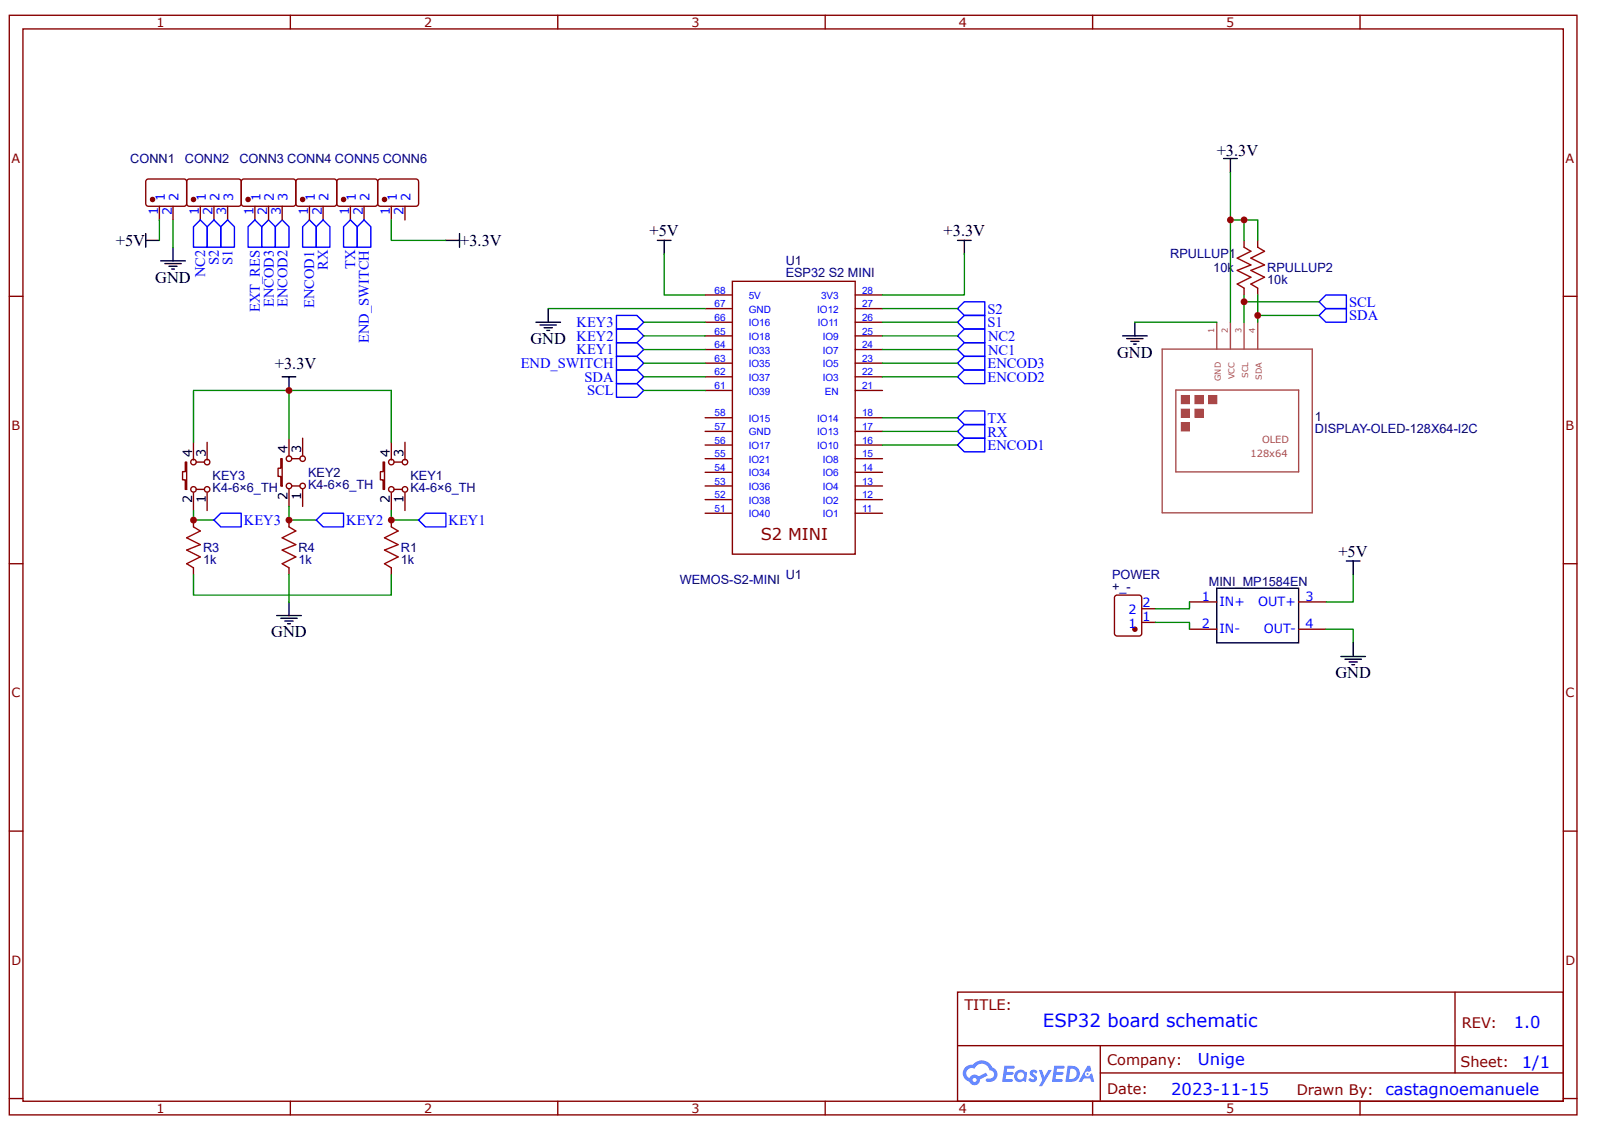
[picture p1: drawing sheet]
<svg xmlns="http://www.w3.org/2000/svg" width="297mm" height="210mm" viewBox="0 0 297 210" stroke-linecap="round" stroke-linejoin="round" font-family="sans-serif">
<g fill="none" stroke="#800" stroke-width=".25">
<path d="M1.7 2.8h290.7v203.9h-290.7zM4.3 5.4h285.5v198.8h-285.5zM53.8 2.8v2.6M103.4 2.8v2.6M153 2.8v2.6M202.6 2.8v2.6M252.1 2.8v2.6M1.7 54.9h2.6M289.8 54.9h2.6M1.7 104.5h2.6M289.8 104.5h2.6M1.7 154.1h2.6"/>
<path d="M289.8 154.1h2.6M177.5 184h112.3v20.2h-112.3zM177.6 193.9h112.1M204 198.9h85.7M204 193.9v10.1M269.8 184v14.9M1.7 203.7h2.6M53.8 204.2v2.5M103.4 204.2v2.5M153 204.2v2.5M202.6 204.2v2.5M252.1 204.2v2.5"/>
<path d="M289.8 203.7h2.6"/>
</g>
<g fill="#58f">
<path d="M191.1 198.5l.5-.2 .4 .1 .3 .3-.2 .4a.33 .33 0 0 0-.3-.3 .33 .33 0 0 0-.3 .1v.1a.89 .89 0 0 1 .6 1.4 1 1 0 0 1-1.5-.2l.4-.4 .5 .3 .2-.1v-.2a.88 .88 0 0 1-.6-1.3z"/>
<path d="M192.6 198.4h.6l.4 1.3 .8-1.3h.6l-1.8 3h-.6l.7-1.1z"/>
<path d="M186.2 197.6h.8a1.1 1.1 0 0 1 1.1 .1l-.1 .4h-1.3l-.1 .7h1.1l.2 .2-.2 .3h-1.1l-.2 .8h1.3v.4l-.2 .1h-1.7z"/>
<path d="M195.5 197.6h1.6l.2 .1v.4h-1.3l-.1 .7h1.1l.2 .2-.3 .3h-1.1l-.1 .8h1.2l.1 .2-.1 .2-1.9 .1z"/>
<path d="M201.6 197.6h.5l.2 .9-.4 .2a.49 .49 0 0 0-.7 .2 .49 .49 0 0 0 .3 .7 .49 .49 0 0 0 .6-.4l.4-.2 .4 1.6h-.6l-.2-.7h-1.2l-.3 .7h-.6z"/>
<path d="M197.9 197.6l-.4 3h1a1.51 1.51 0 0 0 1.7-1.5 1.51 1.51 0 0 0-1.8-1.5zM198.4 198.1a.99 .99 0 0 1 1.2 1.1 .99 .99 0 0 1-1.2 .9h-.2z"/>
<path d="M188.5 198.6a1.11 1.11 0 0 0-.3 1.6 1.11 1.11 0 0 0 1.6 .2l.4 .2 .2-1.7-.1-.1-.3-.1a1.01 1.01 0 0 0-1.5-.1zM188.5 199.5a.66 .66 0 0 1 1.3 0 .66 .66 0 0 1-1.3 0z"/>
<path d="M179 197.9a1.58 1.58 0 0 0 .7 2.6 1.01 1.01 0 0 0 1.2 .7 1.01 1.01 0 0 0 .8-1.1l1.4-.7-.3-.5-1.4 .7a1.02 1.02 0 0 0-1.7 .3 .99 .99 0 0 1-.4-1.4 .99 .99 0 0 1 1.4-.3 1.48 1.48 0 0 1 1.5-1 1.48 1.48 0 0 1 1.3 1.2 .82 .82 0 0 1 .8 1.1 .82 .82 0 0 1-1.2 .5 .31 .31 0 0 0-.3 .3 .31 .31 0 0 0 .2 .3 1.42 1.42 0 0 0 1.8-.9 1.42 1.42 0 0 0-.9-1.8 2.08 2.08 0 0 0-3.5-.5l-.9 .1zM180.3 200.2a.4 .4 0 0 1 .8 0 .4 .4 0 0 1-.8 0z"/>
<circle cx="201.6" cy="199.1" r=".19"/>
</g>
<path d="M135.8 52.2h22.8v50.6h-22.8z" fill="none" stroke="#840000" stroke-width=".25"/>
<g fill="none" stroke="#800" stroke-width=".25">
<path d="M34.8 33.3l.3-.1h9.1a.51 .51 0 0 1 .5 .5v4a.51 .51 0 0 1-.5 .5h-9.1a.51 .51 0 0 1-.5-.5v-4zM130.7 59.7h5.1M130.7 57.2h5.1M130.7 54.7h5.1M158.6 59.7h5M158.6 57.2h5M158.6 54.7h5M130.7 80h5.1M130.7 77.5h5.1M130.7 72.4h5.1M130.7 69.9h5.1M130.7 67.3h5.1"/>
<path d="M130.7 64.8h5.1M130.7 62.3h5.1M158.6 80h5M158.6 77.5h5M158.6 72.4h5M158.6 69.9h5M158.6 67.3h5M158.6 64.8h5M158.6 62.3h5M34.4 85.7h.2v5h-.2v-1.7h-.6v-1.6h.6zM35.9 82v3.3M35.9 91.4v3.3"/>
<path d="M35.9 96.4v1.3M36.4 85.7h1.5M36.4 90.7h1.5M38.4 82v3.3M38.4 91.4v3.3M52.1 85h.2v5.1h-.2v-1.8h-.5v-1.5h.5zM53.6 81.3v3.2M53.6 90.6v3.3M53.6 96.4v1.3M54.1 90.1h1.5M54.1 85h1.5M56.1 81.3v3.2"/>
<path d="M56.1 90.6v3.3M71 85.7h.3v5h-.3v-1.7h-.5v-1.6h.5zM72.6 82v3.3M72.6 91.4v3.3M72.6 96.4v1.3M73.1 85.7h1.5M73.1 90.7h1.5M75.1 82v3.3M75.1 91.4v3.3M130.7 95.2h5.1M130.7 92.6h5.1M130.7 90.1h5.1"/>
<path d="M130.7 87.6h5.1M130.7 82.5h5.1M130.7 85h5.1M158.6 95.2h5M158.6 92.6h5M158.6 90.1h5M158.6 87.6h5M158.6 82.5h5M158.6 85h5M35.9 105.3v1.2M53.6 105.3v1.2M72.6 105.3v1.2"/>
<circle cx="35.9" cy="85.7" r=".51"/>
<circle cx="35.9" cy="90.7" r=".51"/>
<circle cx="38.4" cy="85.7" r=".51"/>
<circle cx="38.4" cy="90.7" r=".51"/>
<circle cx="53.6" cy="85" r=".51"/>
<circle cx="53.6" cy="90.1" r=".51"/>
<circle cx="56.1" cy="85" r=".51"/>
<circle cx="56.1" cy="90.1" r=".51"/>
<circle cx="72.6" cy="85.7" r=".51"/>
<circle cx="72.6" cy="90.7" r=".51"/>
<circle cx="75.1" cy="85.7" r=".51"/>
<circle cx="75.1" cy="90.7" r=".51"/>
</g>
<path d="M35.9 97.7l1.2 .8-2.5 1.2 2.5 1.3-2.5 1 2.5 1.3-2.5 1.2 1.3 .8M53.6 97.7l1.2 .8-2.5 1.2 2.5 1.3-2.5 1 2.5 1.3-2.5 1.2 1.3 .8M72.6 97.7l1.2 .8-2.5 1.2 2.5 1.3-2.5 1 2.5 1.3-2.5 1.2 1.3 .8" fill="none" stroke="#a00000" stroke-width=".25"/>
<circle cx="35.9" cy="37" r=".38" fill="#800"/>
<g fill="none" stroke="#800" stroke-width=".25">
<path d="M37.1 38.2v2.6M39.7 38.2v2.6M42.2 38.2v2.6"/>
<circle cx="35.9" cy="37" r=".38"/>
</g>
<path d="M225.6 59.7v5M228.1 59.7v5M230.6 59.7v5M233.2 59.7v5M215.5 64.7h27.8v30.4h-27.8zM218 72.3h22.8v15.2h-22.8z" fill="none" stroke="#a54b4b" stroke-width=".25"/>
<path d="M219 73.3h1.5v1.5h-1.5z" fill="#a54b4b"/>
<path d="M219 73.3h1.5v1.5h-1.5z" fill="none" stroke="#a54b4b" stroke-width=".19"/>
<path d="M221.5 73.3h1.6v1.5h-1.6z" fill="#a54b4b"/>
<path d="M221.5 73.3h1.6v1.5h-1.6z" fill="none" stroke="#a54b4b" stroke-width=".19"/>
<path d="M219 75.9h1.5v1.5h-1.5z" fill="#a54b4b"/>
<path d="M219 75.9h1.5v1.5h-1.5z" fill="none" stroke="#a54b4b" stroke-width=".19"/>
<path d="M224.1 73.3h1.5v1.5h-1.5z" fill="#a54b4b"/>
<path d="M224.1 73.3h1.5v1.5h-1.5z" fill="none" stroke="#a54b4b" stroke-width=".19"/>
<path d="M219 78.4h1.5v1.5h-1.5z" fill="#a54b4b"/>
<path d="M219 78.4h1.5v1.5h-1.5z" fill="none" stroke="#a54b4b" stroke-width=".19"/>
<path d="M221.5 75.9h1.6v1.5h-1.6z" fill="#a54b4b"/>
<path d="M221.5 75.9h1.6v1.5h-1.6z" fill="none" stroke="#a54b4b" stroke-width=".19"/>
<path d="M225.6 109.1h15.2v10.1h-15.2z" fill="none" stroke="#000" stroke-width=".25"/>
<path d="M206.8 110.5l.3-.2h4.1a.51 .51 0 0 1 .5 .5v6.6a.51 .51 0 0 1-.5 .5h-4.1a.51 .51 0 0 1-.5-.5v-6.6zM220.5 111.6h5.1M220.5 116.7h5.1M240.8 111.6h5M240.8 116.7h5" fill="none" stroke="#800" stroke-width=".25"/>
<circle cx="210.4" cy="116.7" r=".38" fill="#800"/>
<g fill="none" stroke="#800" stroke-width=".25">
<path d="M44.9 33.3l.3-.1h9.1a.51 .51 0 0 1 .5 .5v4a.51 .51 0 0 1-.5 .5h-9.1a.51 .51 0 0 1-.5-.5v-4zM230.6 44.6v1.2M230.6 53.4v1.3M233.2 44.6v1.2M233.2 53.4v1.3M211.7 115.4h2.5M211.7 112.9h2.5"/>
<circle cx="210.4" cy="116.7" r=".38"/>
</g>
<g fill="none" stroke="#00f" stroke-width=".25">
<path d="M37.1 40.8l1.3 1.2v3.8h-2.5v-3.8zM39.7 40.8l1.2 1.2v3.8h-2.5v-3.8zM42.2 40.8l1.3 1.2v3.8h-2.6v-3.8zM49.8 40.8l1.2 1.2v3.8h-2.5v-3.8zM52.3 40.8l1.3 1.2v3.8h-2.6v-3.8zM57.4 40.8l1.2 1.2v3.8h-2.5v-3.8zM114.3 58.5h3.8l1.2 1.2-1.2 1.3h-3.8zM177.5 57.2l1.3-1.2h3.8v2.5h-3.8zM178.8 58.5h3.8v2.5h-3.8l-1.3-1.3zM244.6 56l1.2-1.3h3.8v2.5h-3.8zM244.6 58.5l1.2-1.3h3.8v2.5h-3.8zM114.3 66.1h3.8l1.2 1.2-1.2 1.3h-3.8z"/>
<path d="M114.3 71.1h3.8l1.2 1.3-1.2 1.3h-3.8zM114.3 68.6h3.8l1.2 1.3-1.2 1.2h-3.8zM114.3 63.5h3.8l1.2 1.3-1.2 1.3h-3.8zM114.3 61h3.8l1.2 1.3-1.2 1.2h-3.8zM177.5 80l1.3-1.3h3.8v2.6h-3.8zM177.5 77.5l1.3-1.3h3.8v2.5h-3.8zM177.5 69.9l1.3-1.3h3.8v2.5h-3.8zM177.5 67.3l1.3-1.2h3.8v2.5h-3.8zM177.5 64.8l1.3-1.3h3.8v2.6h-3.8zM177.5 62.3l1.3-1.3h3.8v2.5h-3.8zM39.7 96.4l1.2-1.2h3.8v2.5h-3.8zM58.6 96.4l1.3-1.2h3.8v2.5h-3.8z"/>
<path d="M77.6 96.4l1.3-1.2h3.8v2.5h-3.8zM177.5 82.5l1.3-1.2h3.8v2.5h-3.8z"/>
</g>
<g fill="none" stroke="#080" stroke-width=".25">
<path d="M228.1 31.9v27.8M101.6 57.2h29.1M119.3 59.7h11.4M123.1 47.1v7.6h7.6M163.6 59.7h13.9M163.6 57.2h13.9M178.8 47.1v7.6h-15.2M210.4 59.7h15.2M228.1 40.8h5.1v3.8M230.6 40.8v3.8M230.6 54.7v5M230.6 56h14"/>
<path d="M233.2 54.7v5M233.2 58.5h11.4M53.6 72.4v8.9M119.3 67.3h11.4M119.3 69.9h11.4M119.3 72.4h11.4M119.3 64.8h11.4M119.3 62.3h11.4M163.6 80h13.9M163.6 77.5h13.9M163.6 67.3h13.9M163.6 69.9h13.9"/>
<path d="M163.6 64.8h13.9M163.6 62.3h13.9M35.9 82v-9.6h36.7v9.6M35.9 94.7v1.7h3.8M53.6 93.9v2.5h5M72.6 94.7v1.7h5M163.6 82.5h13.9M35.9 106.5v3.8h36.7v-3.8M53.6 106.5v5.1M214.2 115.4h6.3v1.3M220.5 111.6v1.3h-6.3M245.8 116.7h5.1v2.5"/>
<path d="M250.9 106.5v5.1h-5.1"/>
</g>
<path d="M230.6 45.8l1.3 .8-2.5 1.3 2.5 1.2-2.5 1 2.5 1.3-2.5 1.3 1.2 .7M233.2 45.8l1.2 .8-2.5 1.3 2.5 1.2-2.5 1 2.5 1.3-2.5 1.3 1.3 .7" fill="none" stroke="#a00000" stroke-width=".25"/>
<g fill="none" stroke="#000" stroke-width=".25">
<path d="M226.9 29.4h2.5M228.1 29.4v2.5M99.4 59.7h4.5M101.6 57.2v2.5M121.9 44.6h2.5M123.1 44.6v2.5M177.5 44.6h2.6M178.8 44.6v2.5M210.4 59.7v2.6M52.3 69.9h2.5M53.6 69.9v2.5M100.1 60.3h3.1"/>
<path d="M100.9 60.8h1.5M101.4 61.3h.5M208.1 62.3h4.6M208.9 62.8h3M209.7 63.3h1.5M210.2 63.8h.5M51.3 114.1h4.6M52.1 114.6h3M52.8 115.1h1.5M53.3 115.7h.5M53.6 111.6v2.5M249.6 104h2.5"/>
<path d="M250.9 104v2.5M250.9 119.2v2.5M248.6 121.7h4.6M249.4 122.2h3M250.1 122.7h1.5M250.6 123.2h.5"/>
</g>
<circle cx="46" cy="37" r=".38" fill="#800"/>
<g fill="none" stroke="#800" stroke-width=".25">
<path d="M27.2 33.3l.3-.1h6.6a.51 .51 0 0 1 .5 .5v4a.51 .51 0 0 1-.5 .5h-6.6a.51 .51 0 0 1-.5-.5v-4zM47.3 38.2v2.6M49.8 38.2v2.6M52.3 38.2v2.6"/>
<circle cx="46" cy="37" r=".38"/>
</g>
<path d="M46 42l1.3-1.2 1.2 1.2v3.8h-2.5z" fill="none" stroke="#00f" stroke-width=".25"/>
<circle cx="28.3" cy="37" r=".38" fill="#800"/>
<g fill="none" stroke="#800" stroke-width=".25">
<path d="M29.5 38.2v2.6M32.1 38.2v2.6M55 33.3l.3-.1h6.6a.51 .51 0 0 1 .5 .5v4a.51 .51 0 0 1-.5 .5h-6.6a.51 .51 0 0 1-.5-.5v-4z"/>
<circle cx="28.3" cy="37" r=".38"/>
</g>
<circle cx="56.1" cy="37" r=".38" fill="#800"/>
<g fill="none" stroke="#800" stroke-width=".25">
<path d="M57.4 38.2v2.6M59.9 38.2v2.6M62.6 33.3l.3-.1h6.6a.51 .51 0 0 1 .5 .5v4a.51 .51 0 0 1-.5 .5h-6.6a.51 .51 0 0 1-.5-.5v-4z"/>
<circle cx="56.1" cy="37" r=".38"/>
</g>
<circle cx="63.7" cy="37" r=".38" fill="#800"/>
<g fill="none" stroke="#800" stroke-width=".25">
<path d="M65 38.2v2.6M67.5 38.2v2.6M70.2 33.3l.3-.1h6.6a.51 .51 0 0 1 .5 .5v4a.51 .51 0 0 1-.5 .5h-6.6a.51 .51 0 0 1-.5-.5v-4z"/>
<circle cx="63.7" cy="37" r=".38"/>
</g>
<path d="M27 44.6h2.5M27 43.3v2.5M29.8 48.4h4.6M30.6 48.9h3M31.3 49.4h1.5M31.8 49.9h.5M32.1 45.8v2.6" fill="none" stroke="#000" stroke-width=".25"/>
<path d="M29.5 40.8v3.8M32.1 40.8v5" fill="none" stroke="#080" stroke-width=".25"/>
<circle cx="71.3" cy="37" r=".38" fill="#800"/>
<g fill="none" stroke="#800" stroke-width=".25">
<path d="M72.6 38.2v2.6M75.1 38.2v2.6"/>
<circle cx="71.3" cy="37" r=".38"/>
</g>
<path d="M82.7 44.6h2.5M85.2 43.3v2.5" fill="none" stroke="#000" stroke-width=".25"/>
<path d="M72.6 40.8v3.8h10.1" fill="none" stroke="#080" stroke-width=".25"/>
<path d="M59.9 40.8l1.3 1.2v3.8h-2.6v-3.8zM63.7 42l1.3-1.2 1.2 1.2v3.8h-2.5zM67.5 40.8l1.3 1.2v3.8h-2.6v-3.8z" fill="none" stroke="#00f" stroke-width=".25"/>
<g fill="#c00">
<circle cx="228.1" cy="40.8" r=".63"/>
<circle cx="230.6" cy="40.8" r=".63"/>
<circle cx="230.6" cy="56" r=".63"/>
<circle cx="233.2" cy="58.5" r=".63"/>
<circle cx="53.6" cy="72.4" r=".63"/>
<circle cx="72.6" cy="96.4" r=".63"/>
<circle cx="53.6" cy="96.4" r=".63"/>
<circle cx="35.9" cy="96.4" r=".63"/>
</g>
<text font-size="3.4" fill="#00f" x="193.4" y="190.4">ESP32 board schematic</text>
<g font-size="3">
<text x="225.6" y="28.9">+3.3V</text>
<text x="21.5" y="45.6">+5V</text>
<text x="85.3" y="45.6">+3.3V</text>
<text x="120.4" y="43.8">+5V</text>
<text x="174.9" y="43.8">+3.3V</text>
<text x="28.8" y="52.4">GND</text>
<text x="98.4" y="63.8">GND</text>
<text x="51" y="68.3">+3.3V</text>
<text x="207.1" y="66.3">GND</text>
<text x="248.1" y="103.2">+5V</text>
<text x="50.3" y="118.2">GND</text>
<text x="247.6" y="125.8">GND</text>
</g>
<text font-size="3" fill="#840000" x="141" y="100.1">S2 MINI</text>
<g font-size="3" fill="#00f">
<text x="280.6" y="190.6">1.0</text>
<text x="222.1" y="197.5">Unige</text>
<text x="282.2" y="198">1/1</text>
<text x="217.1" y="203">2023-11-15</text>
<text x="256.9" y="203">castagnoemanuele</text>
</g>
<g font-size="2.7" fill="#00f">
<text x="38.1" y="51.5" transform="rotate(-90 38.1 51.5)">NC2</text>
<text x="40.6" y="49.2" transform="rotate(-90 40.6 49.2)">S2</text>
<text x="43.1" y="49.2" transform="rotate(-90 43.1 49.2)">S1</text>
<text x="60.8" y="50.1" transform="rotate(-90 60.8 50.1)">RX</text>
<text x="65.8" y="49.9" transform="rotate(-90 65.8 49.9)">TX</text>
<text x="48.2" y="57.9" transform="rotate(-90 48.2 57.9)">EXT_RES</text>
<text x="50.7" y="57" transform="rotate(-90 50.7 57)">ENCOD3</text>
<text x="53.3" y="57" transform="rotate(-90 53.3 57)">ENCOD2</text>
<text x="58.2" y="57.2" transform="rotate(-90 58.2 57.2)">ENCOD1</text>
<text x="183.1" y="58.2">S2</text>
<text x="250.1" y="57">SCL</text>
<text x="250.1" y="59.4">SDA</text>
<text x="68.4" y="63.6" transform="rotate(-90 68.4 63.6)">END_SWITCH</text>
<text x="106.9" y="65.7">KEY1</text>
<text x="106.9" y="63.2">KEY2</text>
<text x="106.9" y="60.6">KEY3</text>
<text x="183.1" y="60.7">S1</text>
<text x="183.2" y="65.7">NC1</text>
<text x="183.2" y="63.2">NC2</text>
<text x="96.5" y="68.3">END_SWITCH</text>
<text x="108.4" y="70.8">SDA</text>
<text x="183.1" y="70.8">ENCOD2</text>
<text x="183.1" y="68.2">ENCOD3</text>
<text x="108.8" y="73.3">SCL</text>
<text x="183.1" y="81">RX</text>
<text x="183.1" y="78.4">TX</text>
<text x="183.1" y="83.5">ENCOD1</text>
<text x="45.2" y="97.4">KEY3</text>
<text x="64.2" y="97.4">KEY2</text>
<text x="83.2" y="97.4">KEY1</text>
</g>
<g font-size="2.7" fill="#800">
<text x="178.8" y="187.2">TITLE:</text>
<text x="271" y="190.6">REV:</text>
<text x="205.3" y="197.4">Company:</text>
<text x="270.8" y="197.9">Sheet:</text>
<text x="205.3" y="202.9">Date:</text>
<text x="240.4" y="203">Drawn By:</text>
</g>
<g font-size="2.4" fill="#800">
<text x="29" y="5">1</text>
<text x="78.6" y="5">2</text>
<text x="128.2" y="5">3</text>
<text x="177.8" y="5">4</text>
<text x="227.4" y="5">5</text>
<text x="2.1" y="30.2">A</text>
<text x="290.2" y="30.2">A</text>
<text x="2.1" y="79.7">B</text>
<text x="290.2" y="79.7">B</text>
<text x="2.1" y="129.3">C</text>
<text x="290.2" y="129.3">C</text>
<text x="2.1" y="178.9">D</text>
<text x="290.2" y="178.9">D</text>
<text x="29" y="206.3">1</text>
<text x="78.6" y="206.3">2</text>
<text x="128.2" y="206.3">3</text>
<text x="177.8" y="206.3">4</text>
<text x="227.4" y="206.3">5</text>
</g>
<g font-size="2.4" fill="#000080">
<text x="24.1" y="30.2">CONN1</text>
<text x="34.3" y="30.2">CONN2</text>
<text x="44.4" y="30.2">CONN3 CONN4 CONN5 CONN6</text>
<text x="217" y="47.9">RPULLUP1</text>
<text x="145.7" y="51.4">ESP32 S2 MINI</text>
<text x="145.7" y="49.1">U1</text>
<text x="224.9" y="50.5">10k</text>
<text x="234.9" y="52.7">10k</text>
<text x="234.9" y="50.5">RPULLUP2</text>
<text x="243.8" y="80.3">DISPLAY-OLED-128X64-I2C</text>
<text x="243.8" y="78">1</text>
<text x="39.4" y="89">KEY3</text>
<text x="57.1" y="88.4">KEY2</text>
<text x="76.1" y="89">KEY1</text>
<text x="39.4" y="91.3">K4-6×6_TH</text>
<text x="57.1" y="90.7">K4-6×6_TH</text>
<text x="76.1" y="91.3">K4-6×6_TH</text>
<text x="37.6" y="104.6">1k</text>
<text x="37.6" y="102.3">R3</text>
<text x="55.3" y="104.6">1k</text>
<text x="55.3" y="102.3">R4</text>
<text x="74.3" y="104.6">1k</text>
<text x="74.3" y="102.3">R1</text>
<text x="145.7" y="107.4">U1</text>
<text x="206.2" y="107.3">POWER</text>
<text x="126" y="108.2">WEMOS-S2-MINI</text>
<text x="206.2" y="109.6">+_-</text>
<text x="224.1" y="108.6">MINI_MP1584EN</text>
</g>
<g font-size="2.4" fill="#00f">
<text x="29.3" y="39.9" transform="rotate(-90 29.3 39.9)">1</text>
<text x="30.6" y="37.3" transform="rotate(-90 30.6 37.3)">1</text>
<text x="31.8" y="39.9" transform="rotate(-90 31.8 39.9)">2</text>
<text x="33.1" y="37.3" transform="rotate(-90 33.1 37.3)">2</text>
<text x="36.9" y="39.9" transform="rotate(-90 36.9 39.9)">1</text>
<text x="38.2" y="37.3" transform="rotate(-90 38.2 37.3)">1</text>
<text x="39.4" y="39.9" transform="rotate(-90 39.4 39.9)">2</text>
<text x="40.7" y="37.3" transform="rotate(-90 40.7 37.3)">2</text>
<text x="41.9" y="39.9" transform="rotate(-90 41.9 39.9)">3</text>
<text x="43.2" y="37.3" transform="rotate(-90 43.2 37.3)">3</text>
<text x="47" y="39.9" transform="rotate(-90 47 39.9)">1</text>
<text x="48.3" y="37.3" transform="rotate(-90 48.3 37.3)">1</text>
<text x="49.5" y="39.9" transform="rotate(-90 49.5 39.9)">2</text>
<text x="50.8" y="37.3" transform="rotate(-90 50.8 37.3)">2</text>
<text x="52.1" y="39.9" transform="rotate(-90 52.1 39.9)">3</text>
<text x="53.3" y="37.3" transform="rotate(-90 53.3 37.3)">3</text>
<text x="57.1" y="39.9" transform="rotate(-90 57.1 39.9)">1</text>
<text x="58.4" y="37.3" transform="rotate(-90 58.4 37.3)">1</text>
<text x="59.7" y="39.9" transform="rotate(-90 59.7 39.9)">2</text>
<text x="60.9" y="37.3" transform="rotate(-90 60.9 37.3)">2</text>
<text x="64.7" y="39.9" transform="rotate(-90 64.7 39.9)">1</text>
<text x="66" y="37.3" transform="rotate(-90 66 37.3)">1</text>
<text x="67.2" y="39.9" transform="rotate(-90 67.2 39.9)">2</text>
<text x="68.5" y="37.3" transform="rotate(-90 68.5 37.3)">2</text>
<text x="72.3" y="39.9" transform="rotate(-90 72.3 39.9)">1</text>
<text x="73.6" y="37.3" transform="rotate(-90 73.6 37.3)">1</text>
<text x="74.8" y="39.9" transform="rotate(-90 74.8 39.9)">2</text>
<text x="76.1" y="37.3" transform="rotate(-90 76.1 37.3)">2</text>
<text x="209.2" y="113.9">2</text>
<text x="211.8" y="112.6">2</text>
<text x="222.8" y="111.4">1</text>
<text x="226.1" y="112.4">IN+</text>
<text x="233.3" y="112.4">OUT+</text>
<text x="242" y="111.4">3</text>
<text x="209.2" y="116.4">1</text>
<text x="211.8" y="115.1">1</text>
<text x="222.8" y="116.4">2</text>
<text x="226.1" y="117.4">IN-</text>
<text x="234.3" y="117.4">OUT-</text>
<text x="242" y="116.4">4</text>
</g>
<g font-size="2.4">
<text x="35.6" y="84.7" transform="rotate(-90 35.6 84.7)">4</text>
<text x="38.2" y="84.7" transform="rotate(-90 38.2 84.7)">3</text>
<text x="53.3" y="84" transform="rotate(-90 53.3 84)">4</text>
<text x="55.9" y="84" transform="rotate(-90 55.9 84)">3</text>
<text x="72.3" y="84.7" transform="rotate(-90 72.3 84.7)">4</text>
<text x="74.8" y="84.7" transform="rotate(-90 74.8 84.7)">3</text>
<text x="35.6" y="93.3" transform="rotate(-90 35.6 93.3)">2</text>
<text x="38.1" y="93.3" transform="rotate(-90 38.1 93.3)">1</text>
<text x="53.3" y="92.6" transform="rotate(-90 53.3 92.6)">2</text>
<text x="55.9" y="92.6" transform="rotate(-90 55.9 92.6)">1</text>
<text x="72.3" y="93.2" transform="rotate(-90 72.3 93.2)">2</text>
<text x="74.8" y="93.3" transform="rotate(-90 74.8 93.3)">1</text>
</g>
<g font-size="1.9" fill="#00f">
<text x="132.5" y="59.5">66</text>
<text x="132.5" y="57">67</text>
<text x="132.5" y="54.4">68</text>
<text x="138.8" y="58">GND</text>
<text x="138.8" y="55.5">5V</text>
<text x="151.5" y="58">IO12</text>
<text x="152.2" y="55.5">3V3</text>
<text x="159.8" y="59.5">26</text>
<text x="159.8" y="57">27</text>
<text x="159.8" y="54.4">28</text>
<text x="132.5" y="64.6">64</text>
<text x="132.5" y="62">65</text>
<text x="138.8" y="65.6">IO33</text>
<text x="138.8" y="63">IO18</text>
<text x="138.8" y="60.5">IO16</text>
<text x="151.6" y="60.5">IO11</text>
<text x="152.5" y="65.6">IO7</text>
<text x="152.5" y="63">IO9</text>
<text x="159.8" y="64.6">24</text>
<text x="159.8" y="62">25</text>
<text x="132.5" y="67.1">63</text>
<text x="132.5" y="69.6">62</text>
<text x="138.8" y="68.1">IO35</text>
<text x="138.8" y="70.6">IO37</text>
<text x="152.5" y="70.6">IO3</text>
<text x="152.5" y="68.1">IO5</text>
<text x="159.8" y="69.6">22</text>
<text x="159.8" y="67.1">23</text>
<text x="132.5" y="72.1">61</text>
<text x="132.5" y="77.2">58</text>
<text x="138.8" y="73.2">IO39</text>
<text x="152.9" y="73.2">EN</text>
<text x="159.8" y="77.2">18</text>
<text x="159.8" y="72.1">21</text>
<text x="132.5" y="79.7">57</text>
<text x="132.5" y="82.3">56</text>
<text x="138.8" y="78.2">IO15</text>
<text x="138.8" y="80.7">GND</text>
<text x="138.8" y="83.3">IO17</text>
<text x="151.5" y="80.7">IO13</text>
<text x="151.5" y="83.3">IO10</text>
<text x="151.5" y="78.2">IO14</text>
<text x="159.8" y="79.7">17</text>
<text x="159.8" y="82.3">16</text>
<text x="132.5" y="84.8">55</text>
<text x="132.5" y="87.3">54</text>
<text x="132.5" y="89.9">53</text>
<text x="138.8" y="85.8">IO21</text>
<text x="138.8" y="88.3">IO34</text>
<text x="152.5" y="88.3">IO6</text>
<text x="152.5" y="85.8">IO8</text>
<text x="159.8" y="89.9">13</text>
<text x="159.8" y="87.3">14</text>
<text x="159.8" y="84.8">15</text>
<text x="132.5" y="92.4">52</text>
<text x="132.5" y="94.9">51</text>
<text x="138.8" y="90.9">IO36</text>
<text x="138.8" y="93.4">IO38</text>
<text x="138.8" y="95.9">IO40</text>
<text x="152.5" y="95.9">IO1</text>
<text x="152.5" y="93.4">IO2</text>
<text x="152.5" y="90.9">IO4</text>
<text x="159.8" y="94.9">11</text>
<text x="159.8" y="92.4">12</text>
</g>
<g font-size="1.8" fill="#a54b4b">
<text x="234" y="82.2">OLED</text>
<text x="231.9" y="84.7">128x64</text>
</g>
<g font-size="1.5" fill="#a54b4b">
<text x="225.1" y="61.7" transform="rotate(-90 225.1 61.7)">1</text>
<text x="227.6" y="61.7" transform="rotate(-90 227.6 61.7)">2</text>
<text x="230.2" y="61.7" transform="rotate(-90 230.2 61.7)">3</text>
<text x="232.7" y="61.7" transform="rotate(-90 232.7 61.7)">4</text>
<text x="226.3" y="70.6" transform="rotate(-90 226.3 70.6)">GND</text>
<text x="228.9" y="70.3" transform="rotate(-90 228.9 70.3)">VCC</text>
<text x="231.4" y="70.1" transform="rotate(-90 231.4 70.1)">SCL</text>
<text x="233.9" y="70.4" transform="rotate(-90 233.9 70.4)">SDA</text>
</g>
</svg>
